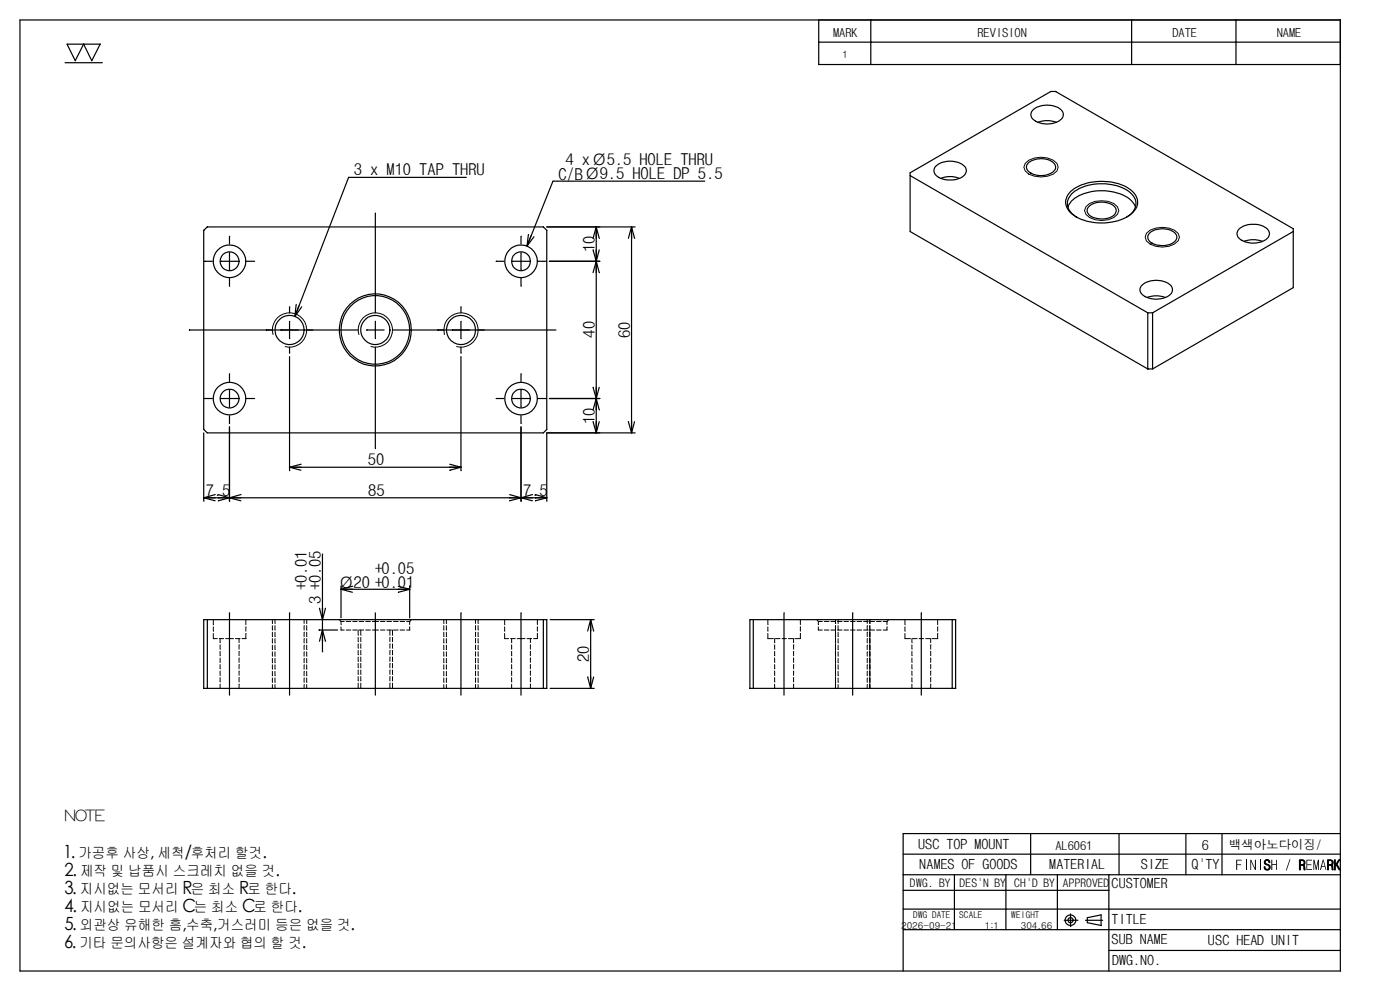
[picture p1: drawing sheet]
<svg xmlns="http://www.w3.org/2000/svg" width="297mm" height="210mm" viewBox="0 0 297 210" stroke-linecap="round" stroke-linejoin="round" font-family="sans-serif">
<g fill="none" stroke="#000" stroke-width=".25">
<path d="M13.8 13.3h7.9M14.2 9.4h3.6M14.3 9.4l1.6 3.5 1.9-3.5M17.7 9.4h3.6l-1.8 3.5-1.7-3.5M184.5 13.7h55.4l-.1-4.8h22.2l-.1-4.7h22.2h-279.9l.1 201.5M184.6 4.2h-11.1v4.7M222.7 19.4l-29.8 17.2M222.7 19.4h1M223.7 19.4l50.4 29M239.8 13.7h22.2l-.1-4.8h22.2l-.1-4.7 .1 201.5h-279.9M239.9 4.2h-55.4l.1 4.7h-11.1v4.8M262 4.2h-22.2l.1 4.7h-55.4l.1 4.8h-11.1"/>
<path d="M284 8.9l.1 4.8h-22.2M73.9 37.6h24.9M73.9 37.6l-11.4 29.4M117.2 38.4h32.2M117.2 38.4l-5.5 13.7M192.9 36.6v.6M198.4 35.2a4.8 4.8 0 0 1 6.1 .2 1.62 1.62 0 0 1-1.1 2.3 4.8 4.8 0 0 1-5.2-.8l-.3-.8zM199.4 37.8a5.1 5.1 0 0 1 3.9 0M218.1 34.4a4.3 4.3 0 0 1 5.5 .5 1.66 1.66 0 0 1-1.6 2.1 3.9 3.9 0 0 1-4.4-1.2v-.7zM218.9 23.3a4.8 4.8 0 0 1 6.2 .2 1.57 1.57 0 0 1-1.1 2.4 4.9 4.9 0 0 1-5.3-.9l-.2-.7 .1-.6zM220 25.9h-.1a5.7 5.7 0 0 1 4 0M43.2 48.8v42.2"/>
<path d="M43.4 55.3h1.6M43.9 48.1l-.7 .7M44 48.1h71.1M46.9 55.3h1.7M48.6 55.3l.1 1.9M48.6 55.3h1.9M48.6 59l.1 1.6M48.7 53.5l-.1 1.8M48.7 50.1l-.1 1.6M50.7 55.3a2 2 0 0 0-2.9-1.8 2 2 0 0 0-.5 3.3 2 2 0 0 0 3.3-.9l.1-.6M52.1 55.3a3.5 3.5 0 0 0-5-3.1 3.5 3.5 0 0 0-.6 5.9 3.5 3.5 0 0 0 5.5-2l.1-.8M52.3 55.3h1.7"/>
<path d="M79.6 45.1l-.1 21.2M105.2 55.3h1.6M108.6 55.3h1.8M110.4 55.3l.1 1.9M110.4 55.3h1.9M110.4 59l.1 1.6M110.5 53.5l-.1 1.8M110.5 50.1l-.1 1.6M112 49.7l-.3 2.4M112.6 49.9l-.9 2.2M113.2 50.1l-1.5 2M113.9 55.3a3.5 3.5 0 0 0-5-3.1 3.5 3.5 0 0 0-.6 5.8 3.5 3.5 0 0 0 5.5-1.9l.1-.8"/>
<path d="M114 55.3h1.7M115.2 48.1l.7 .7M115.9 48.8v42.2M116.4 55.3h10.7M125.7 50.5l.7-2.4v7.2M125.7 52.9l.7 2.4M126.4 55.3l.6 2.5M126.4 55.3v2.5M126.4 55.3l-.7 2.5M126.4 55.3v29.1M126.4 52.9v2.4M126.4 50.5v-2.4l.6 2.4"/>
<path d="M127 52.9l-.6 2.4M127.1 48.1h-11.2h18.7M133.2 50.5l.7-2.4-.1 43.6M133.9 50.5l-.1-2.4 .7 2.4M192.9 49l50.3 29.1h1.1l29.8-17.2M192.9 49v-11.8l50.4 29.1-.1 11.8M226.4 43.9h-.1a5.1 5.1 0 0 1 4-3.1 10.6 10.6 0 0 1 9.3 1.6l.6 .7 .4 .8M226.9 40.5a11.3 11.3 0 0 1 12.6-.3 3.1 3.1 0 0 1-.1 5.4 11.5 11.5 0 0 1-12.2-.2 3 3 0 0 1-.3-4.9zM228.2 46a3 3 0 0 1-2-2.6 3 3 0 0 1 1.6-2.9 11.1 11.1 0 0 1 11.5 .1 3 3 0 0 1 1.4 2.9 3 3 0 0 1-2 2.5M231.3 45.9a1.39 1.39 0 0 1-.9-1.5 1.39 1.39 0 0 1 1.1-1.2 4.4 4.4 0 0 1 4.8 .6 1.46 1.46 0 0 1-1.1 2.3 5.1 5.1 0 0 1-3.9-.2M244.1 51.5a4.3 4.3 0 0 0 5.1-.6 1.32 1.32 0 0 0-.8-2 4.3 4.3 0 0 0-5 .8 1.29 1.29 0 0 0 .8 1.8M263.2 50.9a4.9 4.9 0 0 0 5.6-.6 1.62 1.62 0 0 0-1.1-2.4 4.8 4.8 0 0 0-5.3 .8 1.46 1.46 0 0 0 .8 2.2"/>
<path d="M263.7 51.1h-.1a5.7 5.7 0 0 1 4 0M274.1 48.4v.6M40.2 69.9h35.7M48.7 79.2l-.1 1.6M56.5 69.9h1.2M59.6 69.9h1.8M61.4 75.5v24.2M61.4 69.9v1.8M61.4 69.9h1.8M61.4 73.5v1.3M61.4 68.1v1.8M61.4 65v1.3"/>
<path d="M62.8 64.5l-.3 2.5M63.4 64.8l-.9 2.2M63.9 65l-1.4 2M64.4 69.9a3.1 3.1 0 0 0-4.4-2.8 3.1 3.1 0 0 0-.6 5.2 3.1 3.1 0 0 0 5-1.7l.1-.7M65 69.9h1.3M77.8 69.9h1.7M79.5 69.9l.1 1.8M79.5 69.9h1.9M79.5 73.5l.1 21.5M79.6 68.1l-.1 1.8M83.2 69.9h34.6M87.2 69.9a7.6 7.6 0 0 0-11.1-6.8 7.6 7.6 0 0 0-1 12.9 7.6 7.6 0 0 0 12-5l.1-1.1"/>
<path d="M92.8 69.9h1.2M95.9 69.9h1.8M97.7 75.5v24.2M97.7 69.9v1.8M97.7 69.9h1.8M97.7 73.5v1.3M97.7 68.1v1.8M97.7 65v1.3M100.8 69.9a3.1 3.1 0 0 0-4.4-2.8 3.1 3.1 0 0 0-.6 5.2 3.1 3.1 0 0 0 4.9-1.7l.1-.7M101.3 69.9h1.3M110.5 79.2l-.1 1.6M242.6 62.8a5 5 0 0 0 5.6-.6 1.6 1.6 0 0 0-1.1-2.4 4.9 4.9 0 0 0-5.3 .8 1.49 1.49 0 0 0 .8 2.2"/>
<path d="M243.1 63a5.7 5.7 0 0 1 3.9 0M243.2 66.3h1.1M274.1 60.9v-11.9l-29.8 17.3v11.8M43.2 91l.8 .7M43.2 91.7v14.5M43.4 84.4h1.6M43.9 91.7h71.3M46.9 84.4h1.7M48.6 90.4l.1 15.8M48.6 84.4l.1 1.8M48.6 84.4h1.9M48.6 88l.1 1.7"/>
<path d="M48.7 82.6l-.1 1.8M50.7 84.4a2.01 2.01 0 0 0-2.9-1.8 2.01 2.01 0 0 0-.5 3.3 2.01 2.01 0 0 0 3.3-.9l.1-.6M52.1 84.4a3.5 3.5 0 0 0-5-3.1 3.5 3.5 0 0 0-.6 5.8 3.5 3.5 0 0 0 5.5-1.9l.1-.8M52.3 84.4h1.7M61.4 99h2.4M61.4 99l2.4 .6M63.8 98.3l-2.4 .7M95.3 98.3l2.4 .7h-36.3M95.4 99h2.3l-2.3 .6M105.2 84.4h1.6M108.6 84.4h1.8M110.4 90.4l.1 15.8"/>
<path d="M110.4 84.4l.1 1.8M110.4 84.4h1.9M110.4 88l.1 1.7M110.5 82.6l-.1 1.8M113.9 84.4a3.5 3.5 0 0 0-5-3.1 3.5 3.5 0 0 0-.6 5.8 3.5 3.5 0 0 0 5.5-1.9l.1-.8M114 84.4h1.7M115.9 91.7h11.2M115.9 91.7h18.7M115.9 91.7v14.5M115.9 91l-.8 .7M116.4 84.4h10.7M125.7 82l.7 2.4"/>
<path d="M125.7 89.3l.7 2.4v-2.4M126.4 84.4l.6 2.4M126.4 84.4v2.4M126.4 84.4v7.3l.6-2.4M126.4 82v2.4M127 82l-1.3 4.8M133.2 89.3l.6 2.4M133.9 89.3l-.1 2.4M134.5 89.3l-.6 2.4M45.6 104.8l-2.4 .6h2.4M46.3 104.8l4.7 1.3M46.3 105.4h2.3"/>
<path d="M48.6 105.4h2.5M48.6 105.4h61.9M48.6 105.4l-2.3 .7M48.6 105.4h-5.4l2.4 .7M51.1 104.8l-2.5 .6M68.4 117.4l-.1 13.8M108 104.8l2.5 .6M108 105.4h2.4M110.4 105.4l-2.4 .7M110.4 105.4h2.5M110.5 105.4l2.3 .7M112.9 104.8l-2.5 .6"/>
<path d="M113.5 104.8l2.4 .6h-5.5M113.5 105.4h2.4l-2.4 .7M43.2 131.2h.8M43.2 131.2v14.6M48.7 135.3l-.1 11.9M48.7 129.8l-.1 5.5M61.4 129.8v17.4M67.7 133.4h3.8M67.7 128.8l.6 2.4M68.3 133.4l.7 2.4M68.3 133.4l.1 2.4M68.3 133.4l.1 4.7"/>
<path d="M68.4 133.4l-.7 2.4M68.4 128.8l-.1 2.4M69 128.8l-.7 2.4v2.2M72.3 124.8h2.4M72.3 124.8h14.6M72.3 124.8l2.4 .7M72.3 124.1v6.8M74.7 124.2l-2.4 .6M79.5 129.8v3.6M79.6 133.4l-.1 13.8M84.4 124.2l2.5 .6M84.4 124.8h2.4"/>
<path d="M86.8 124.8l-2.4 .7M86.9 124.1l-.1 6.8M97.7 129.8v17.4M110.5 135.3l-.1 11.9M110.5 129.8l-.1 5.5M115.1 131.2h.8M115.9 131.2v14.6M116.6 131.2h9.3M125.2 131.2l.6 2.5M125.2 131.2v2.5M125.2 131.2l-.7 2.5M125.2 131.2v14.6"/>
<path d="M159.7 131.2h-.8v14.6h43.6M166.2 135.3l-.1 11.9M166.2 129.8l-.1 5.5M180.7 129.8v17.4M195.3 135.3l-.1 11.9M195.3 129.8l-.1 5.5M201.8 131.2h.8M202.5 131.2l.1 14.6M43.2 145.8h72.7M44 145.8l-.1-14.6h71.3l-.1 14.6M116.6 145.8h9.3M124.6 143.4l.6 2.4"/>
<path d="M125.2 143.4v2.4M125.8 143.4l-.6 2.4M159.7 145.8l-.1-14.6h42.2v14.6M218.5 176.6l-.1 8.7M237.2 176.6l-.1 8.7M251.4 176.6l-.1 8.7M259 176.6v8.7M284.1 176.6h-92.7v8.7M191.4 185.3h92.7M191.4 180.9h92.7M191.4 196.9h43.6M191.4 192.6h43.6"/>
<path d="M191.4 188.6h43.6M191.4 185.3v20.4M202.3 185.3v11.6M213.2 185.3v11.6M224.1 185.3v11.6M225.5 194.9h2.9M226.9 193.6v2.6M228 194.9a1.14 1.14 0 0 0-1.7-.9 1.14 1.14 0 0 0-.2 1.9 1.14 1.14 0 0 0 1.8-.6l.1-.4M230 194.9h3.7M233.3 193.8l.1 2.2-3-.6M233.4 193.8l-3 .6 .1 1M235 196.9h49.1"/>
<path d="M235 192.6h49.1M235 185.3v20.4M235 201.3h49.1"/>
<circle cx="110.4" cy="55.3" r="2"/>
<circle cx="79.5" cy="69.9" r="3.1"/>
<circle cx="79.5" cy="69.9" r="7.3"/>
<circle cx="110.4" cy="84.4" r="2"/>
<circle cx="226.9" cy="194.9" r=".56"/>
</g>
<g fill="#000">
<path d="M262 182.1h1.2v.2h-1v.8h.8v.1h-.8v1.1h-.2z" fill-rule="evenodd"/>
<path d="M265 182.1h.2l.7 1.8v-1.8h.3v2.2h-.3l-.8-1.8v1.8h-.1z" fill-rule="evenodd"/>
<path d="M269.4 182.1h.2v.9h.8v-.9h.2v2.2h-.2v-1.1h-.8v1.1h-.2z" fill-rule="evenodd"/>
<path d="M273.3 182h.2l-.8 2.4h-.2z" fill-rule="evenodd"/>
<path d="M276.9 182.1h1.1v.2h-1v.8h.9v.1h-.9v.9h1v.2h-1.1z" fill-rule="evenodd"/>
<path d="M278.3 182.1h.2l.4 1.7 .4-1.7h.2v2.2h-.2v-1.7l-.3 1.7h-.2l-.3-1.7v1.7h-.2z" fill-rule="evenodd"/>
<path d="M280.3 182.1l-.6 2.2h.2l.2-.7h.6l.2 .7h.2l-.6-2.2zM280.4 182.4l.3 1h-.5z" fill-rule="evenodd"/>
</g>
<g fill="none" stroke="#000" stroke-width=".21">
<path d="M218 36.9l-.7-.7-.3-.8 .3-.8a5 5 0 0 1 6.7 0l.2 .8-.2 .8a5.2 5.2 0 0 1-6 .7h.1M230.9 46.1l-.8-.7-.3-.8a3.2 3.2 0 0 1 3.7-2.1 3.2 3.2 0 0 1 3.6 2.1l-.3 .8a4.9 4.9 0 0 1-5.9 .7M242.9 49.4a5.1 5.1 0 0 1 6.8 0l.3 .8-.3 .8a5 5 0 0 1-6.8 0l-.2-.8zM57.9 70.8a3.6 3.6 0 0 1 3.2-4.5 3.6 3.6 0 0 1 3.9 4 3.6 3.6 0 0 1-4.6 3.1M76.1 70.8a3.6 3.6 0 0 1 3.2-4.5 3.6 3.6 0 0 1 3.9 4 3.6 3.6 0 0 1-4.6 3.1M94.2 70.8a3.6 3.6 0 0 1 3.2-4.5 3.6 3.6 0 0 1 3.9 4 3.6 3.6 0 0 1-4.5 3.1M45.2 135.3h.9M45.2 131.2v1.1M45.2 132.8v.9M45.2 134.2v1.1M46.5 135.3h.9M46.6 135.3l.1 .8"/>
<path d="M46.6 136.6l.1 .9M46.6 138l.1 .9M46.6 139.4l.1 .9M47.8 135.3h.9M48.6 135.3h.9M49.9 135.3h1M50.7 139.4v.9M50.7 138v.9M50.7 136.6v.9M50.7 135.3v.8M51.3 135.3h.8M52.1 134.2v1.1"/>
<path d="M52.1 132.8v.9M52.1 131.2v1.1M57.7 131.2l.1 .9M57.7 132.5l.1 .9M57.7 133.9l.1 .9M57.7 135.3l.1 .9M57.7 136.7l.1 .9M57.7 138.1l.1 .9M57.7 139.5l.1 .9M58.3 131.2v.9M58.3 132.5v.9M58.3 133.9v.9"/>
<path d="M58.3 135.3v.9M58.3 136.7v.9M58.3 138.1v.9M58.3 139.5v.9M64.5 139.5l-.1 .9M64.5 138.1l-.1 .9M64.5 136.7l-.1 .9M64.5 135.3l-.1 .9M64.5 133.9l-.1 .9M64.5 132.5l-.1 .9M64.5 131.2l-.1 .9M65 131.2v.9"/>
<path d="M65 132.5v.9M65 133.9v.9M65 135.3v.9M65 136.7v.9M65 138.1v.9M65 139.5v.9M71.9 131.2l.4 .4M72.3 133.4h.6M72.3 132.8v.6M72.9 131.6h-.6v.7M73.4 131.6h.9M73.4 133.4h.9"/>
<path d="M74.8 131.6h.9M74.8 133.4h.9M75.9 133.4v1.1M75.9 135v.9M75.9 136.4v.9M75.9 137.8v.9M75.9 139.2v.9M76.1 131.6h1M76.1 133.4h1M76.5 133.4v1.1M76.5 135v.9M76.5 136.4v.9"/>
<path d="M76.5 137.8v.9M76.5 139.2v.9M77.5 131.6h1M77.5 133.4h1M78.9 131.6h.7M78.9 133.4h.7M79.5 131.6h.7M79.5 133.4h.7M80.6 131.6h1M80.6 133.4h1M82 131.6h1M82 133.4h1"/>
<path d="M82.7 139.2l-.1 .9M82.7 137.8l-.1 .9M82.7 136.4l-.1 .9M82.7 135l-.1 .9M82.7 133.4l-.1 1.1M83.2 133.4v1.1M83.2 135v.9M83.2 136.4v.9M83.2 137.8v.9M83.2 139.2v.9M83.4 131.6h1M83.4 133.4h1"/>
<path d="M84.8 131.6h1M84.8 133.4h1M86.2 131.6h.7M86.9 132.8v.6h-.7M86.9 131.6l-.1 .7M87.2 131.2l-.4 .4M94 131.2l.1 .9M94 132.5l.1 .9M94 133.9l.1 .9M94 135.3l.1 .9M94 136.7l.1 .9M94 138.1l.1 .9"/>
<path d="M94 139.5l.1 .9M94.6 131.2v.9M94.6 132.5v.9M94.6 133.9v.9M94.6 135.3v.9M94.6 136.7v.9M94.6 138.1v.9M94.6 139.5v.9M100.8 139.5v.9M100.8 138.1v.9M100.8 136.7v.9M100.8 135.3v.9"/>
<path d="M100.8 133.9v.9M100.8 132.5v.9M100.8 131.2v.9M101.3 131.2l.1 .9M101.3 132.5l.1 .9M101.3 133.9l.1 .9M101.3 135.3l.1 .9M101.3 136.7l.1 .9M101.3 138.1l.1 .9M101.3 139.5l.1 .9M106.9 134.2v1.1h.9M106.9 131.2l.1 1.1"/>
<path d="M106.9 132.8l.1 .9M108.2 135.3h1M108.4 135.3l.1 .8M108.4 136.6l.1 .9M108.4 138l.1 .9M108.4 139.4l.1 .9M109.6 135.3h.9M110.4 135.3h.9M111.7 135.3h1M112.4 139.4v.9M112.4 138v.9M112.4 136.6v.9"/>
<path d="M112.4 135.3v.8M113.1 135.3h.8M113.9 134.2v1.1M113.9 132.8v.9M113.9 131.2v1.1M162.7 135.3h1.2M162.7 131.2l.1 1.1M162.7 132.8l.1 .9M162.7 134.2l.1 1.1M164.2 135.3v.8M164.2 136.6v.9M164.2 138v.9"/>
<path d="M164.2 139.4v.9M164.3 135.3h1M165.7 135.3h1M167.1 135.3h.9M168.2 139.4v.9M168.2 138v.9M168.2 136.6v.9M168.2 135.3v.8M168.5 135.3h1.2M169.7 134.2l-.1 1.1M169.7 132.8l-.1 .9M169.7 131.2l-.1 1.1"/>
<path d="M173.1 131.2l.4 .4M173.4 133.4h.9M173.4 132.8l.1 .6M174.3 131.6h-.9l.1 .7M174.7 131.6h1M174.7 133.4h1M176.1 131.6h1M176.1 133.4h1v1.1M177.1 131.2v.9M177.1 132.5v.9M177.1 133.9v.9M177.1 135.3v.9"/>
<path d="M177.1 136.7v.9M177.1 138.1v.9M177.1 139.5v.9M177.1 135v.9M177.1 136.4v.9M177.1 137.8v.9M177.1 139.2v.9M177.5 131.6h1M177.5 133.4h1M177.6 131.2v.9M177.6 132.5v.9M177.6 133.9v.9"/>
<path d="M177.6 135.3v.9M177.6 136.7v.9M177.6 138.1v.9M177.6 139.5v.9M178.9 131.6h.9M178.9 133.4h.9M180.2 131.6h1M180.2 133.4h1M181.6 131.6h1M181.6 133.4h1M183 131.6h1M183 133.4h1"/>
<path d="M183.8 139.5v.9M183.8 138.1v.9M183.8 136.7v.9M183.8 135.3v.9M183.8 133.9v.9M183.8 132.5v.9M183.8 131.2v.9M184.3 132.5v.9h1M184.3 131.2l.1 .9M184.3 133.9l.1 .9M184.3 135.3l.1 .9M184.3 136.7l.1 .9"/>
<path d="M184.3 138.1l.1 .9M184.3 139.5l.1 .9M184.3 133.4l.1 1.1M184.3 135l.1 .9M184.3 136.4l.1 .9M184.3 137.8l.1 .9M184.3 139.2l.1 .9M184.4 131.6h.9M185.8 131.6h.9M185.8 133.4h.9M187.2 131.6h.8v.7M187.2 133.4h.8"/>
<path d="M188 132.8v.6M188.4 131.2l-.4 .4M191.8 135.3h1.2M191.8 131.2v1.1M191.8 132.8v.9M191.8 134.2v1.1M193.3 135.3v.8M193.3 136.6v.9M193.3 138v.9M193.3 139.4v.9M193.4 135.3h1M194.8 135.3h.9"/>
<path d="M196.2 135.3h.9M197.3 139.4l-.1 .9M197.3 138l-.1 .9M197.3 136.6l-.1 .9M197.3 135.3l-.1 .8M198.7 134.2v1.1h-1.2M198.7 132.8v.9M198.7 131.2v1.1M46.6 140.8l.1 .9M46.6 142.1l.1 1M46.6 143.5l.1 .9M46.6 144.9l.1 .9"/>
<path d="M50.7 144.9v.9M50.7 143.5v.9M50.7 142.1v1M50.7 140.8v.9M57.7 140.8l.1 .9M57.7 142.2l.1 .9M57.7 143.6l.1 .9M57.7 145l.1 .8M58.3 140.8v.9M58.3 142.2v.9M58.3 143.6v.9M58.3 145v.8"/>
<path d="M64.5 145l-.1 .8M64.5 143.6l-.1 .9M64.5 142.2l-.1 .9M64.5 140.8l-.1 .9M65 140.8v.9M65 142.2v.9M65 143.6v.9M65 145v.8M75.9 140.5v.9M75.9 141.9v.9M75.9 143.3v.9M75.9 144.7v1.1"/>
<path d="M76.5 140.5v.9M76.5 141.9v.9M76.5 143.3v.9M76.5 144.7v1.1M82.7 144.7l-.1 1.1M82.7 143.3l-.1 .9M82.7 141.9l-.1 .9M82.7 140.5l-.1 .9M83.2 140.5v.9M83.2 141.9v.9M83.2 143.3v.9M83.2 144.7v1.1"/>
<path d="M94 140.8l.1 .9M94 142.2l.1 .9M94 143.6l.1 .9M94 145l.1 .8M94.6 140.8v.9M94.6 142.2v.9M94.6 143.6v.9M94.6 145v.8M100.8 145v.8M100.8 143.6v.9M100.8 142.2v.9M100.8 140.8v.9"/>
<path d="M101.3 140.8l.1 .9M101.3 142.2l.1 .9M101.3 143.6l.1 .9M101.3 145l.1 .8M108.4 140.8l.1 .9M108.4 142.1l.1 1M108.4 143.5l.1 .9M108.4 144.9l.1 .9M112.4 144.9v.9M112.4 143.5v.9M112.4 142.1v1M112.4 140.8v.9"/>
<path d="M164.2 140.8v.9M164.2 142.1v1M164.2 143.5v.9M164.2 144.9v.9M168.2 144.9v.9M168.2 143.5v.9M168.2 142.1v1M168.2 140.8v.9M177.1 140.8v.9M177.1 142.2v.9M177.1 143.6v.9M177.1 144.7v1.1v-.8"/>
<path d="M177.1 140.5v.9M177.1 141.9v.9M177.1 143.3v.9M177.6 140.8v.9M177.6 142.2v.9M177.6 143.6v.9M177.6 145v.8M183.8 145v.8M183.8 143.6v.9M183.8 142.2v.9M183.8 140.8v.9M184.3 140.8l.1 .9"/>
<path d="M184.3 142.2l.1 .9M184.3 143.6l.1 .9M184.3 144.7l.1 1.1-.1-.8M184.3 140.5l.1 .9M184.3 141.9l.1 .9M184.3 143.3l.1 .9M193.3 140.8v.9M193.3 142.1v1M193.3 143.5v.9M193.3 144.9v.9M197.3 144.9l-.1 .9M197.3 143.5l-.1 .9"/>
<path d="M197.3 142.1l-.1 1M197.3 140.8l-.1 .9M264.1 182.1v2.2M267 182.1v2.2"/>
</g>
<g fill="#000" stroke="#000" stroke-width=".21">
<path d="M268.2 182.1a.61 .61 0 0 1 .9 .6h-.2a.39 .39 0 0 0-.3-.5 .39 .39 0 0 0-.5 .3 .39 .39 0 0 0 .3 .5 .66 .66 0 0 1 .8 .6 .66 .66 0 0 1-.7 .7 .66 .66 0 0 1-.6-.7h.2a.46 .46 0 0 0 .4 .5 .46 .46 0 0 0 .5-.5 .46 .46 0 0 0-.5-.4 .58 .58 0 0 1-.6-.4 .58 .58 0 0 1 .3-.7z" fill-rule="evenodd"/>
<path d="M275.4 182.1v2.2h.2v-1h.4a.34 .34 0 0 1 .3 .5v.4l.3 .1-.1-.9-.3-.2a.58 .58 0 0 0 .3-.6 .58 .58 0 0 0-.5-.5zM275.6 182.3h.4a.43 .43 0 0 1 .4 .4 .43 .43 0 0 1-.5 .4h-.3z" fill-rule="evenodd"/>
<path d="M281.3 182.1v2.2h.2v-1h.4a.34 .34 0 0 1 .4 .5v.5h.2l-.1-.8-.2-.3a.58 .58 0 0 0 .3-.7 .58 .58 0 0 0-.6-.4zM281.5 182.3h.4a.42 .42 0 0 1 .4 .4 .42 .42 0 0 1-.4 .4h-.4z" fill-rule="evenodd"/>
<path d="M282.8 182.1h.2v1.1l.7-1.1h.3l-.7 .9 .7 1.3h-.2l-.6-1.1-.2 .3v.8h-.2z" fill-rule="evenodd"/>
</g>
<g font-size="3.9">
<text x="13.4" y="181.7">1.</text>
<text x="13.7" y="185.5">2.</text>
<text x="31.8" y="181.7">,</text>
<text x="39.2" y="181.7">/</text>
<text x="55.6" y="181.7">.</text>
<text x="58.4" y="185.5">.</text>
<text x="13.7" y="189.3">3.</text>
<text x="38.7" y="189.3">R</text>
<text x="50.7" y="189.3">R</text>
<text x="61.9" y="189.3">.</text>
<text x="13.7" y="197">5.</text>
<text x="13.7" y="193.1">4.</text>
<text x="38.7" y="197">,</text>
<text x="38.7" y="193.1">C</text>
<text x="45.2" y="197">,</text>
<text x="51.3" y="193.1">C</text>
<text x="63.1" y="193.1">.</text>
<text x="74.3" y="197">.</text>
<text x="13.6" y="200.8">6.</text>
<text x="64" y="200.8">.</text>
</g>
<g font-size="3.5">
<text x="119.8" y="35">4 xØ5.5 HOLE THRU</text>
<text x="75" y="37.2">3 x M10 TAP THRU</text>
<text x="118.3" y="38.1">C/BØ9.5 HOLE DP 5.5</text>
<text x="126.1" y="53.5" transform="rotate(-90 126.1 53.5)">10</text>
<text x="126.1" y="71.5" transform="rotate(-90 126.1 71.5)">40</text>
<text x="133.6" y="71.5" transform="rotate(-90 133.6 71.5)">60</text>
<text x="126.1" y="89.9" transform="rotate(-90 126.1 89.9)">10</text>
<text x="78" y="98.6">50</text>
<text x="43.6" y="105.1">7.5</text>
<text x="78" y="105.1">85</text>
<text x="110.9" y="105.1">7.5</text>
<text x="65" y="125" transform="rotate(-90 65 125)">+0.01</text>
<text x="71.7" y="124.5">Ø20 +0.01</text>
<text x="79.4" y="121.5">+0.05</text>
<text x="68" y="128" transform="rotate(-90 68 128)">3 +0.05</text>
<text x="124.9" y="140.2" transform="rotate(-90 124.9 140.2)">20</text>
</g>
<text font-size="3.2" x="13.4" y="173.8">NOTE</text>
<g font-size="3.1">
<text x="16.6" y="181.7">가공후 사상 세척 후처리 할것</text>
<text x="17" y="185.5">제작 및 납품시 스크레치 없을 것</text>
<text x="16.9" y="189.3">지시없는 모서리</text>
<text x="40.4" y="189.3">은 최소</text>
<text x="52.4" y="189.3">로 한다</text>
<text x="16.9" y="197">외관상 유해한 흠 수축 거스러미 등은 없을 것</text>
<text x="17" y="193.1">지시없는 모서리</text>
<text x="41.1" y="193.1">는 최소</text>
<text x="53.7" y="193.1">로 한다</text>
<text x="16.8" y="200.8">기타 문의사항은 설계자와 협의 할 것</text>
</g>
<g font-size="3">
<text x="194.6" y="179.9">USC TOP MOUNT</text>
<text x="194.8" y="184.1">NAMES OF GOODS</text>
<text x="222.3" y="184.1">MATERIAL</text>
<text x="241.8" y="184.1">SIZE</text>
<text x="252.5" y="184.1">Q'TY</text>
<text x="254.7" y="180">6</text>
<text x="235.6" y="188.2">CUSTOMER</text>
<text x="235.6" y="195.8">TITLE</text>
<text x="235.6" y="200">SUB NAME</text>
<text x="256" y="200.2">USC HEAD UNIT</text>
<text x="235.7" y="204.3">DWG.NO.</text>
</g>
<g font-size="2.6">
<text x="176.5" y="7.7">MARK</text>
<text x="207.1" y="7.7">REVISION</text>
<text x="248.5" y="7.7">DATE</text>
<text x="270.6" y="7.7">NAME</text>
<text x="260.5" y="179.8">백색아노다이징/</text>
<text x="223.6" y="180.1">AL6061</text>
</g>
<g font-size="2.5">
<text x="192.8" y="188">DWG. BY</text>
<text x="203.3" y="188">DES'N BY</text>
<text x="214.9" y="188">CH'D BY</text>
<text x="225.2" y="188">APPROVED</text>
</g>
<text font-size="2.1" x="178.6" y="12.2">1</text>
<g font-size="2">
<text x="191" y="196.7">2026-09-21</text>
<text x="193.5" y="194.5">DWG DATE</text>
<text x="203.2" y="194.5">SCALE</text>
<text x="208.7" y="196.7">1:1</text>
<text x="214.3" y="194.5">WEIGHT</text>
<text x="216.4" y="196.7">304.66</text>
</g>
</svg>
